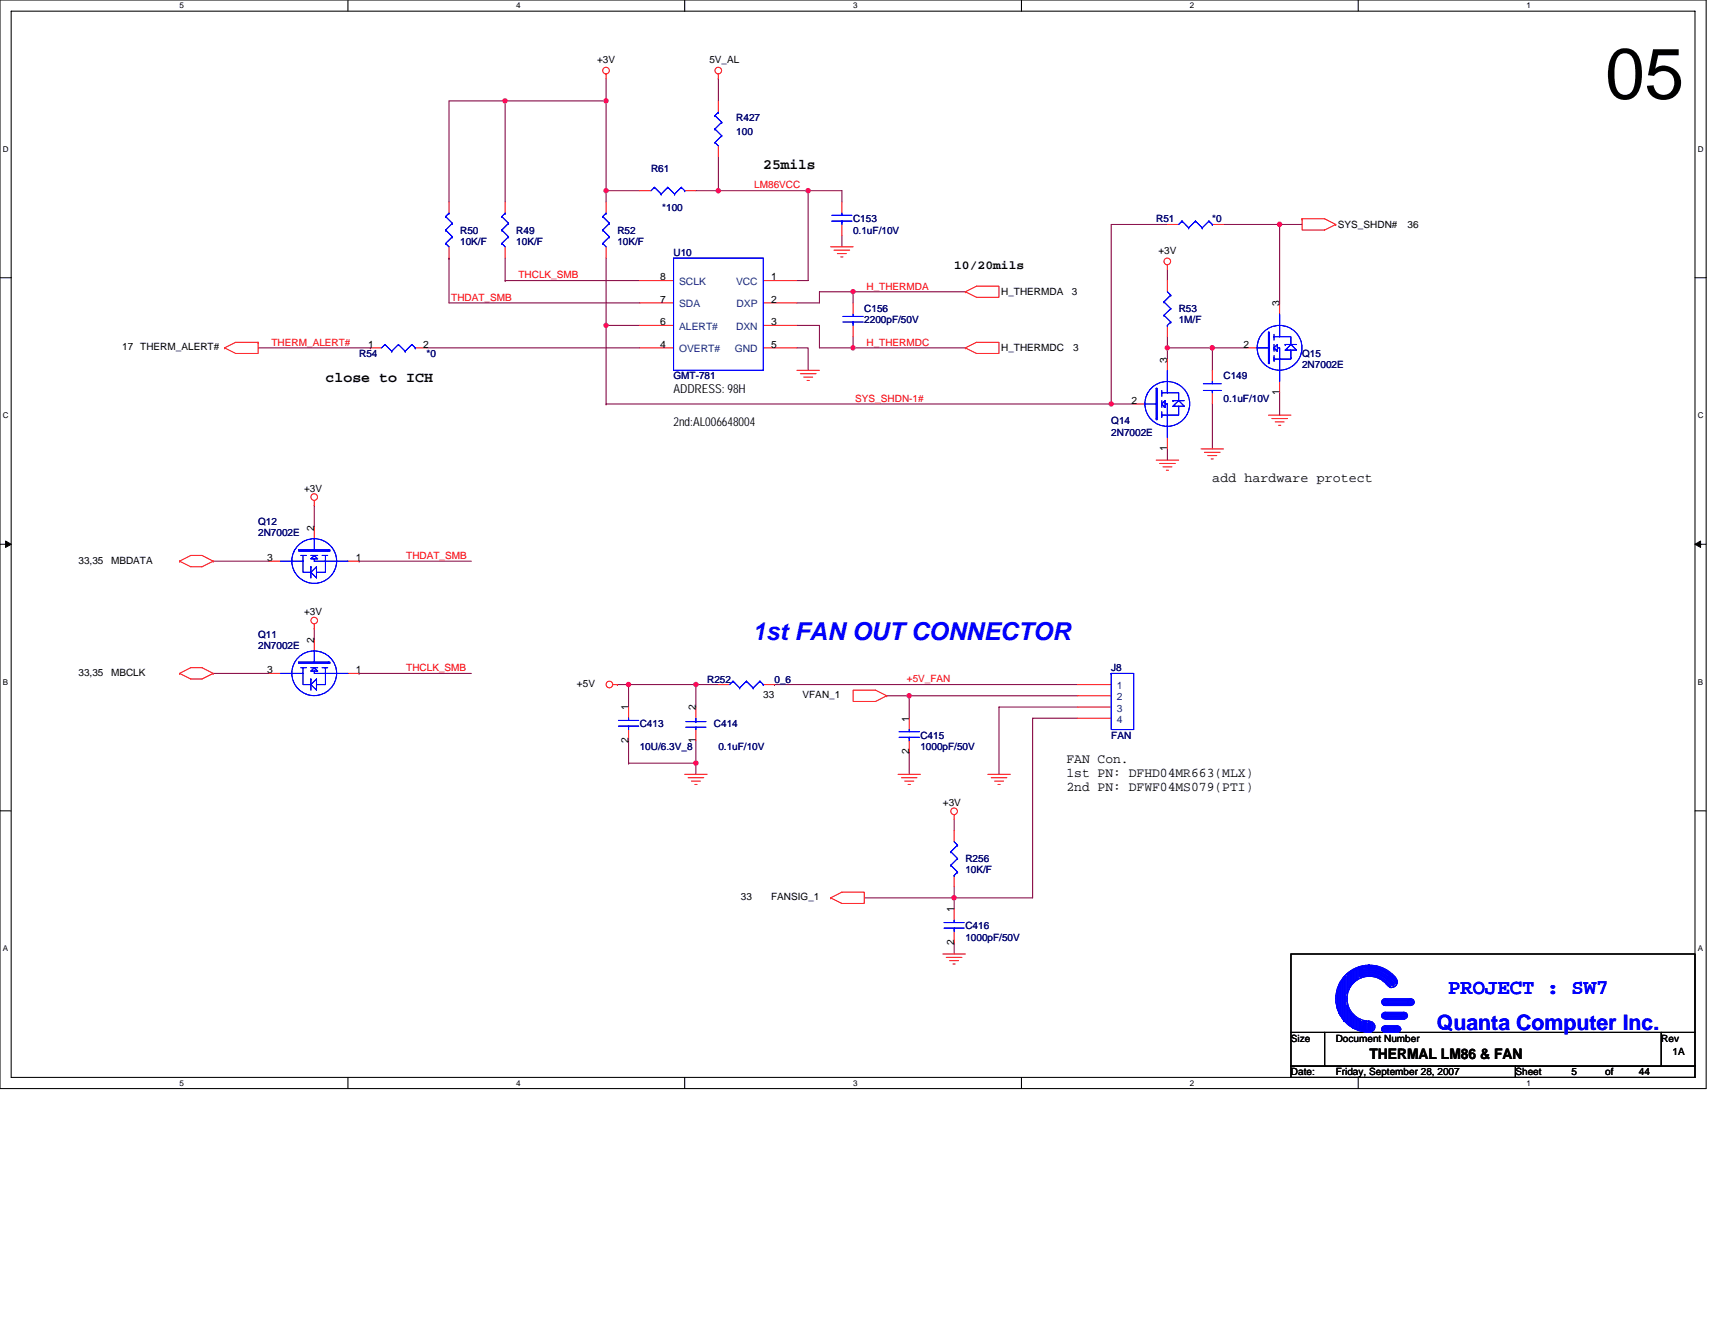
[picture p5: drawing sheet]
<svg xmlns="http://www.w3.org/2000/svg" width="279mm" height="216mm" viewBox="0 0 279 216" stroke-linecap="round" stroke-linejoin="round" font-family="sans-serif">
<path d="M0 0h278v177.4h-278zM1.8 1.8h274.3v173.8h-274.3z" fill="none" stroke="#000" stroke-width=".17"/>
<g fill="#fff">
<path d="M29.3 .2h.7v1.5h-.7z"/>
<path d="M29.3 175.7h.7v1.5h-.7z"/>
</g>
<path d="M56.7 0v1.8M56.7 175.6v1.8" fill="none" stroke="#000" stroke-width=".17"/>
<g fill="#fff">
<path d="M84.1 .2h.7v1.5h-.7z"/>
<path d="M84.1 175.7h.7v1.5h-.7z"/>
</g>
<path d="M111.5 0v1.8M111.5 175.6v1.8" fill="none" stroke="#000" stroke-width=".17"/>
<g fill="#fff">
<path d="M139 .2h.7v1.5h-.7z"/>
<path d="M139 175.7h.7v1.5h-.7z"/>
</g>
<path d="M166.4 0v1.8M166.4 175.6v1.8" fill="none" stroke="#000" stroke-width=".17"/>
<g fill="#fff">
<path d="M193.8 .2h.8v1.5h-.8z"/>
<path d="M193.8 175.7h.8v1.5h-.8z"/>
</g>
<path d="M221.3 0v1.8M221.3 175.6v1.8" fill="none" stroke="#000" stroke-width=".17"/>
<g fill="#fff">
<path d="M248.7 .2h.7v1.5h-.7z"/>
<path d="M248.7 175.7h.7v1.5h-.7z"/>
<path d="M.5 23.5h.9v1.5h-.9z"/>
<path d="M276.6 23.5h1v1.5h-1z"/>
<path d="M.5 67h.9v1.4h-.9z"/>
<path d="M276.6 67h1v1.4h-1z"/>
</g>
<path d="M0 45.3h1.8M276.1 45.3h1.9" fill="none" stroke="#000" stroke-width=".17"/>
<g fill="#fff">
<path d="M.5 110.4h.8v1.5h-.8z"/>
<path d="M276.6 110.4h.9v1.5h-.9z"/>
</g>
<path d="M0 88.7h1.8M276.1 88.7h1.9" fill="none" stroke="#000" stroke-width=".17"/>
<path d="M.9 88.2l.9 .5-.9 .5zM276.1 88.7l1-.5v1z" fill="#000" stroke="#000" stroke-width=".16"/>
<g fill="#fff">
<path d="M.5 153.8h.8v1.5h-.8z"/>
<path d="M276.6 153.8h.9v1.5h-.9z"/>
</g>
<path d="M0 132.1h1.8M276.1 132.1h1.9M210.3 155.4h65.8v12.8h-65.8zM210.3 168.2h5.5v5.5h-5.5zM210.3 173.7h36.6v1.9h-36.6zM215.8 168.2h54.9v5.5h-54.9zM246.9 173.7h29.2v1.9h-29.2zM270.7 168.2h5.4v5.5h-5.4z" fill="none" stroke="#000" stroke-width=".17"/>
<g fill="none" stroke="#800040" stroke-width=".17">
<path d="M82.3 16.4h.1M82.3 16.4h16.4M82.3 16.4h-9.1v16.5M82.3 16.4v16.5M98.7 16.4h.1M98.7 12.8v3.6M98.7 16.4v14.7M117 12.8h.1M117 12.8v3.6M98.7 31.1v1.8M98.7 31.1h.1M98.7 31.1h5.5"/>
<path d="M117 31.1h.1M117 25.6v5.5h-3.6M117 31.1h14.7M131.7 31.1h5.5v1.8M131.7 31.1v14.6h-1.9M131.7 31.1h.1M137.2 38.4v1.8M190.2 36.6h-9.2v29.2M199.3 36.6h9.2M208.5 36.6v12.8M208.5 36.6h.1M208.5 36.6h3.6"/>
<path d="M42.1 56.7h18.2M60.3 56.7h.1M69.5 56.7h34.7M73.2 42.1v7.3h31M73.2 42.1h.1M82.3 42.1v3.6M82.3 45.7h.1M82.3 45.7h21.9M98.7 53h.1M98.7 42.1v10.9h5.5M98.7 53v12.8M129.8 56.7h1.9v3.6"/>
<path d="M129.8 53h3.7v3.7h5.5M139 47.5h-5.5v1.9h-3.7M139 54.9v1.8M139 56.7h.1M139 47.5v1.9M139 47.5h.1M139 56.7h18.3M139 47.5h18.3M190.2 56.7h.1M190.2 43.9v1.8M190.2 54.9v1.8M190.2 56.7h7.3"/>
<path d="M190.2 56.7v1.8M197.5 56.7h.1M197.5 56.7h5.5M197.5 56.7v3.6M98.7 65.8h.1M98.7 65.8h86M181 65.8h.1M190.2 73.2v1.8M197.5 65.8v7.4M208.5 64v3.6M34.7 91.4h9.2M51.2 82.3v3.6"/>
<path d="M58.5 91.4h.1M58.5 91.4h18.3M34.7 109.7h9.2M51.2 102.4v1.8M58.5 109.7h.1M58.5 109.7h18.3M100.6 111.5h1.8v3.7M102.4 111.5h.1M102.4 111.5h11M113.4 111.5h3.6M113.4 111.5h.1M113.4 111.5v3.7"/>
<path d="M126.2 111.5h.1M126.2 111.5h49.4M144.5 113.4h3.6M148.1 113.4h.1M148.1 113.4v3.6M148.1 113.4h27.5M175.6 117h-7.4v29.3h-12.8M175.6 115.2h-12.8v11M102.4 120.7v3.7M102.4 124.4h.1M102.4 124.4h11M113.4 124.4v1.8"/>
<path d="M113.4 120.7v3.7M148.1 122.5v3.7M155.4 133.5v1.8M140.8 146.3h14.6M155.4 153.6v1.8M155.4 146.3h.1M155.4 144.5v1.8M155.4 146.3v1.8"/>
</g>
<g fill="#f0f" stroke="#f0f" stroke-width=".17">
<circle cx="82.3" cy="16.4" r=".36"/>
<circle cx="98.7" cy="53" r=".35"/>
<circle cx="131.7" cy="31.1" r=".36"/>
<circle cx="139" cy="56.7" r=".35"/>
<circle cx="139" cy="47.5" r=".35"/>
<circle cx="117" cy="31.1" r=".36"/>
<circle cx="181" cy="65.8" r=".35"/>
<circle cx="190.2" cy="56.7" r=".35"/>
<circle cx="197.5" cy="56.7" r=".35"/>
<circle cx="98.7" cy="16.4" r=".35"/>
<circle cx="208.5" cy="36.6" r=".36"/>
<circle cx="155.4" cy="146.3" r=".36"/>
<circle cx="113.4" cy="124.3" r=".36"/>
<circle cx="148.1" cy="113.4" r=".36"/>
<circle cx="113.4" cy="111.5" r=".36"/>
<circle cx="102.4" cy="111.5" r=".35"/>
<circle cx="98.7" cy="31.1" r=".36"/>
</g>
<g fill="none" stroke="#f00" stroke-width=".17">
<path d="M98.7 12.1v.7M117 12.1v.7M117 16.4v1.9M73.2 32.9v1.8M82.3 32.9v1.8M98.7 32.9v1.8M104.2 31.1h1.9M111.5 31.1h1.9M117 23.8v1.8M137.2 32.9v1.8M137.2 36.6v1.8M190.2 36.6h1.8"/>
<path d="M197.5 36.6h1.8M212.1 35.6h3.7l1.8 1M212.1 35.6v1.9h3.7l1.8-.9M212.1 35.6h.1M217.6 36.6h.1M36.6 56.7h.1M42.1 55.8h-3.7l-1.8 .9M42.1 55.8v1.8h-3.7l-1.8-.9M42.1 55.8h.1M60.3 56.7h1.9M67.6 56.7h1.9M73.2 40.2v1.9"/>
<path d="M82.3 40.2v1.9M98.7 40.2v1.9M104.2 56.7h5.5M104.2 45.7h5.5M104.2 49.4h5.5M104.2 53h5.5M124.4 56.7h5.4M124.4 45.7h5.4M124.4 49.4h5.4M124.4 53h5.4M135.3 40.2h3.7M135.9 40.8h2.5"/>
<path d="M136.4 41.3h1.5M137 41.9h.3M139 49.4v1.8M139 53v1.9M157.3 47.5l1.8-.9h3.7v1.9h-3.7zM157.3 47.5h.1M157.3 56.7l1.8-.9h3.7v1.8h-3.7zM157.3 56.7h.1M190.2 43.2v.7M190.2 45.7v1.8M190.2 53v1.9M190.2 58.5v1.8"/>
<path d="M203 56.7h1.8M208.5 49.4v1.8M129.8 60.3h3.7M130.4 60.9h2.5M130.9 61.4h1.5M131.5 62h.3M184.7 65.8h1.8M188.4 75h3.6M188.9 75.5h2.6M189.5 76.1h1.4M190 76.6h.4M190.2 71.3v1.9"/>
<path d="M195.7 73.2h3.6M196.2 73.7h2.6M196.8 74.2h1.4M197.3 74.8h.4M197.5 60.3v1.9M197.5 64v1.8M206.7 67.6h3.6M207.2 68.2h2.6M207.8 68.7h1.4M208.3 69.3h.4M208.5 62.2v1.8M29.3 91.4l1.8-.9h1.8l1.8 .9"/>
<path d="M29.3 91.4h.1M29.3 91.4l1.8 1h1.8l1.8-1M34.7 91.4h.1M43.9 91.4h1.8M51.2 82.3h.1M51.2 81.6v.7M51.2 85.9v1.9M56.7 91.4h1.8M29.3 109.7l1.8-.9h1.8l1.8 .9M29.3 109.7h.1M29.3 109.7l1.8 .9h1.8l1.8-.9M34.7 109.7h.1"/>
<path d="M43.9 109.7h1.8M51.2 102.4h.1M51.2 101.7v.7M51.2 104.2v1.9M56.7 109.7h1.8M99.8 111.5h.8M100.6 111.5h.1M102.4 115.2v1.8M102.4 118.9v1.8M113.4 115.2v1.8M113.4 118.9v1.8M117 111.5h1.9"/>
<path d="M124.4 111.5h1.8M139 112.5h3.6l1.9 .9-1.9 .9h-3.6zM144.5 113.4h.1M148.1 117v1.9M175.6 111.5h5.4M175.6 113.4h5.4M175.6 115.2h5.4M175.6 117h5.4M111.5 126.2h3.7M112.1 126.7h2.6M112.6 127.3h1.5M113.2 127.8h.4"/>
<path d="M146.3 126.2h3.6M146.9 126.7h2.5M147.4 127.3h1.5M147.9 127.8h.4M148.1 120.7v1.8M155.4 132.8v.7M155.4 135.3v1.9M160.9 126.2h3.7M161.5 126.7h2.5M162 127.3h1.5M162.6 127.8h.3M135.3 146.3l1.9-.9h3.6v1.8h-3.6z"/>
<path d="M135.3 146.3h.1M153.6 155.4h3.7M154.2 156h2.5M154.7 156.5h1.5M155.3 157.1h.3M155.4 142.6v1.9M155.4 148.1v1.8M155.4 151.8v1.8"/>
<circle cx="98.7" cy="11.5" r=".54"/>
<circle cx="117" cy="11.5" r=".54"/>
<circle cx="190.2" cy="42.6" r=".54"/>
<circle cx="51.2" cy="81" r=".54"/>
<circle cx="51.2" cy="101.1" r=".54"/>
<circle cx="99.3" cy="111.5" r=".54"/>
<circle cx="155.4" cy="132.2" r=".54"/>
</g>
<g fill="none" stroke="#00f" stroke-width=".17">
<path d="M116.5 18.8h.1M116.5 18.8l1.1 1.1M117 18.3h.1M117 18.3l-.5 .5M117.6 19.9h.1M117.6 19.9l-1.1 1.1M72.6 39.7h.1M72.6 37.5h.1M72.6 35.3h.1M72.6 39.7l.6 .5M72.6 37.5l1.1 1.1M72.6 35.3l1.1 1.1"/>
<path d="M73.2 34.7h.1M73.2 34.7l-.6 .6M73.7 38.6h.1M73.7 36.4h.1M73.7 38.6l-1.1 1.1M73.7 36.4l-1.1 1.1M81.7 39.7h.1M81.7 37.5h.1M81.7 35.3h.1M81.7 39.7l.6 .5M81.7 37.5l1.1 1.1M81.7 35.3l1.1 1.1"/>
<path d="M82.3 34.7h.1M82.3 34.7l-.6 .6M82.8 38.6h.1M82.8 36.4h.1M82.8 38.6l-1.1 1.1M82.8 36.4l-1.1 1.1M98.2 39.7h.1M98.2 37.5h.1M98.2 35.3h.1M98.2 39.7l.5 .5M98.2 37.5l1.1 1.1M98.2 35.3l1.1 1.1"/>
<path d="M98.7 34.7h.1M98.7 34.7l-.5 .6M99.3 38.6h.1M99.3 36.4h.1M99.3 38.6l-1.1 1.1M99.3 36.4l-1.1 1.1M106.6 30.5h.1M106.6 30.5l-.5 .6M106.6 30.5l1.1 1.1M107.7 31.6h.1M108.8 30.5h.1M108.8 30.5l-1.1 1.1"/>
<path d="M108.8 30.5l1.1 1.1M109.9 31.6h.1M111 30.5h.1M111 30.5l-1.1 1.1M111 30.5l.5 .6M111.5 31.1h.1M116.5 23.2h.1M116.5 21h.1M116.5 23.2l.5 .6M116.5 21l1.1 1.1M117.6 22.1h.1M117.6 22.1l-1.1 1.1"/>
<path d="M135.5 36h3.3M135.5 35.1h3.3M137.2 34.7v.4M137.2 36h.1M137.2 36v.6M192.6 36h.1M192.6 36l-.6 .6M192.6 36l1.1 1.1M193.7 37.1h.1M194.8 36h.1M194.8 36l-1.1 1.1M194.8 36l1.1 1.1"/>
<path d="M195.9 37.1h.1M197 36h.1M197 36l-1.1 1.1M197 36l.5 .6M197.5 36.6h.1M62.7 56.1h.1M62.7 56.1l-.5 .6M62.7 56.1l1.1 1.1M63.8 57.2h.1M64.9 56.1h.1M64.9 56.1l-1.1 1.1M64.9 56.1l1.1 1.1"/>
<path d="M66 57.2h.1M67.1 56.1h.1M67.1 56.1l-1.1 1.1M67.1 56.1l.5 .6M67.6 56.7h.1M109.7 42.1h14.7v18.2h-14.7zM137.3 52.5h3.3M137.3 51.6h3.3M139 51.2v.4M139 52.5h.1M139 52.5v.5M189.6 49.2h.1"/>
<path d="M189.6 51.4h.1M189.6 49.2l1.1 1.1M189.6 51.4l1.1 1.1M190.2 53h.1M190.2 47.5l.5 .6M190.7 48.1h.1M190.7 50.3h.1M190.7 52.5h.1M190.7 48.1l-1.1 1.1M190.7 50.3l-1.1 1.1M190.7 52.5l-.5 .5M204.8 56.7h1.9"/>
<path d="M206.7 54.1h.1v5.1h-.1zM207.6 54.9h.9M207.6 56.7h.1M207.6 56.7l.5 .5v-.5M207.6 56.7l.5-.6v.6M207.6 56.1v.6M207.6 56.7v.5M207.6 58v.9M207.6 54.5v.4M207.6 54.9v.5M207.9 57h.1M208.1 56.7h.4v5.5"/>
<path d="M208.5 51.2v3.7M208.5 54.9h1.8v1.2M209.4 56.1h.1M209.4 56.1h.9M210.3 57v1.5h-2.7M210.3 56.1l.9 .9h-1.6M210.3 56.1l-.9 .9h.4M210.3 56.1h.9M186.5 65.8h1.9M188.4 63.3h.1v5.1h-.1zM189.3 64h.9M189.3 65.8h.1"/>
<path d="M189.3 65.8l.5 .6v-.6M189.3 65.8l.5-.5v.5M189.3 65.3v.5M189.3 65.8v.6M189.3 67.1v.9M189.3 63.6v.4M189.3 64v.6M189.6 66.2h.1M189.8 65.8h.4v5.5M190.2 60.3v3.7M190.2 64h1.8v1.3M191.1 65.3h.1"/>
<path d="M191.1 65.3h.9M192 66.2v1.4h-2.7M192 65.3l.9 .9h-1.6M192 65.3l-.9 .9h.4M192 65.3h.9M196 63.6h3M196 62.5h3M197.5 62.2v.3M197.5 63.6h.1M197.5 63.6v.4M45.7 91.4h3.7M48.6 89.6h5.2v.2h-5.2z"/>
<path d="M49 90.5h.4M49.4 90.5v.9M49.4 91.4v1.9h1.3M49.4 90.5h.5M50.7 90.5h.5M50.7 93.3v.9M50.7 92.4h.1M50.7 92.4v.9M51.2 91.1v.3h5.5M51.2 87.8v1.8M51.2 90.5h.1M51.2 90.5l-.5 .6h.5"/>
<path d="M51.2 90.5h.6M51.2 90.5l.4 .4M51.6 92.5v1.7l-.9-.9M51.6 92.7v-.3l-.9 .9M51.6 90.9l.2 .2h-.6M51.6 90.9h.1M52.5 90.5h.9M53 90.5v2.8h-1.4M45.7 109.7h3.7M48.6 107.9h5.2v.2h-5.2zM49 108.8h.4M49.4 108.8v.9"/>
<path d="M49.4 109.7v1.8h1.3M49.4 108.8h.5M50.7 108.8h.5M50.7 111.5v1M50.7 110.6h.1M50.7 110.6v.9M51.2 109.3v.4h5.5M51.2 106.1v1.8M51.2 108.8h.1M51.2 108.8l-.5 .5h.5M51.2 108.8h.6M51.2 108.8l.4 .4"/>
<path d="M51.6 110.8v1.7l-.9-1M51.6 111v-.4l-.9 .9M51.6 109.2l.2 .1h-.6M51.6 109.2h.1M52.5 108.8h.9M53 108.8v2.7h-1.4M100.8 118.3h3.3M100.8 117.4h3.3M102.4 117v.4M102.4 118.3h.1M102.4 118.3v.6M111.7 117.6h3.3"/>
<path d="M111.7 118.5h3.3M113.4 118.5v.4M113.4 117.6h.1M113.4 117v.6M119.4 111h.1M119.4 111l-.5 .5M119.4 111l1.1 1.1M120.5 112.1h.1M121.6 111h.1M121.6 111l-1.1 1.1M121.6 111l1.1 1.1M122.7 112.1h.1"/>
<path d="M123.8 111h.1M123.8 111l-1.1 1.1M123.8 111l.6 .5M124.4 111.5h.1M146.5 119.2h3.3M148.1 118.9v.3M181 109.7h3.7v9.2h-3.7zM181 109.7h.1M146.5 120.1h3.3M148.1 120.1h.1M148.1 120.1v.6M154.9 138.8h.1"/>
<path d="M154.9 138.8l1.1 1.1M155.4 137.2l.6 .5M156 137.7h.1M156 139.9h.1M156 137.7l-1.1 1.1M156 139.9l-1.1 1.1M153.8 151.2h3.3M153.8 150.3h3.3M154.9 141h.1M154.9 141l1.1 1.1M155.4 149.9v.4M155.4 151.2h.1"/>
<path d="M155.4 142.6h.1M155.4 151.2v.6M156 142.1h.1M156 142.1l-.6 .5M219.5 158.7v3.1l.1-.5v-2.6l.2-.2v2.4l.2-.2v-2.3l.2-.2v2.2l.2-.2v-2.2h.1v2l.2-.2v-1.8l.2-.2v1.8l.2-.1v-1.7l.2-.2v1.9M221.6 157.5v1.8l-.1-.2v-1.5zM221.6 158.8l1.4-.3a4.2 4.2 0 0 1 3.7 2.1M221.6 158.6l1.4-.2a4.4 4.4 0 0 1 4 2.4M221.6 158.4a4.6 4.6 0 0 1 5.6 2.4M221.6 158.2l1.4-.2a4.7 4.7 0 0 1 4.2 2.4M221.6 158l1.4-.2a4.9 4.9 0 0 1 4.4 2.6M221.7 159.2l1.3-.3a3.9 3.9 0 0 1 3.5 2.1"/>
<path d="M221.7 159a4 4 0 0 1 5 2M221.8 157.8a5.2 5.2 0 0 1 5.7 2.4M221.8 159.1v-1.5l1.2-.1a5.3 5.3 0 0 1 4.6 2.5M227.4 159.3a5.5 5.5 0 0 0-4.4-2h.1a5.5 5.5 0 0 0-5.5 5.4 5.5 5.5 0 0 0 5.5 5.5M217.8 161.5v2.5l.2 .6v-3.7l.2-.3v4.5l.2 .2v-5.1l.1-.4v5.9l.2 .2v-6.3l.2-.1v6.9M219.1 166.4v-7.1l.2-.2v7.5h.2v-2.7l.1 .3v2.6l.2 .2v-2.4l.2 .4v2.2l.2 .1v-2.2l.2 .2v2.2h.1v-2l.2 .2v2h.2v-1.8l.2 .2v1.6l.2 .2v-1.8l.2 .1v1.7h.1v-1.5M221.6 166.2v.2h.2v1.5h.2v-1.5h.2v1.7h-.4l.6-1.7v1.7l.1-.2v-1.5l.2 .4v1.3h.2v-1.5h.2v1.5h.2v-1.5h.2v1.5l.1-.2v-1.1M223.6 166.8h.1M223.6 166.8l.2 .2v.7M225.3 162.9h4.9v.2h-5.1v.2h5.3l-.2 .2h-4.9l.2 .2h4.7M225.3 165.1h3.9v.2h-3.9l-.2 .2h4.2l-.1 .2h-4.1l.4 .2h3.5M225.3 167.3h2.7v.2h-2.9v.2h3.1l-.2 .2h-2.9l.4 .2h2.5"/>
<path d="M225.7 167.2h2M225.7 168.2h2M225.7 166.1h3.1M225.7 165h3.1M225.7 163.9h4.2M225.7 162.8h4.2M225.9 160.4a3.6 3.6 0 0 0-2.9-1.3h.1a3.7 3.7 0 0 0-3.6 3.6 3.7 3.7 0 0 0 3.6 3.7"/>
<circle cx="208.5" cy="56.7" r="3.7"/>
<circle cx="190.2" cy="65.8" r="3.7"/>
<circle cx="51.2" cy="91.4" r="3.6"/>
<circle cx="51.2" cy="109.7" r="3.6"/>
<circle cx="226.7" cy="160" r=".9"/>
<circle cx="223.1" cy="167.3" r=".9"/>
<circle cx="225.6" cy="165.5" r=".54"/>
<circle cx="225.6" cy="163.3" r=".54"/>
<circle cx="225.7" cy="167.7" r=".54"/>
<circle cx="227.7" cy="167.7" r=".54"/>
<circle cx="228.8" cy="165.5" r=".54"/>
<circle cx="229.9" cy="163.3" r=".54"/>
</g>
<text font-size="11.7" x="261.5" y="16.1">05</text>
<text font-size="4" fill="#00f" x="122.5" y="104.3">1st FAN OUT CONNECTOR</text>
<g font-size="3.5" fill="#00f">
<text x="234.1" y="167.8">Quanta Computer Inc.</text>
<text x="235.9" y="162">PROJECT : SW7</text>
</g>
<g font-size="2.4">
<text x="124.4" y="27.6">25mils</text>
<text x="53" y="62.3">close to ICH</text>
<text x="223.1" y="172.6">THERMAL LM86 &amp; FAN</text>
</g>
<g font-size="2.2">
<text x="197.5" y="78.5">add hardware protect</text>
<text x="173.7" y="124.2">FAN Con.</text>
<text x="173.7" y="126.6">1st PN: DFHD04MR663(MLX)</text>
<text x="173.7" y="128.9">2nd PN: DFWF04MS079(PTI)</text>
</g>
<g font-size="2">
<text x="155.4" y="43.8">10/20mils</text>
<text x="109.7" y="64">ADDRESS: 98H</text>
<text x="109.7" y="69.5">2nd:AL006648004</text>
</g>
<g font-size="1.7">
<text x="107.5" y="45.7">8</text>
<text x="125.6" y="45.7">1</text>
<text x="107.5" y="49.3">7</text>
<text x="107.5" y="53">6</text>
<text x="125.6" y="49.3">2</text>
<text x="125.6" y="53">3</text>
<text x="208.4" y="49.9" transform="rotate(-90 208.4 49.9)">3</text>
<text x="60" y="56.7">1</text>
<text x="68.9" y="56.7">2</text>
<text x="107.5" y="56.7">4</text>
<text x="125.6" y="56.7">5</text>
<text x="190.2" y="59.1" transform="rotate(-90 190.2 59.1)">3</text>
<text x="202.6" y="56.7">2</text>
<text x="184.3" y="65.8">2</text>
<text x="208.4" y="64.4" transform="rotate(-90 208.4 64.4)">1</text>
<text x="190.2" y="73.5" transform="rotate(-90 190.2 73.5)">1</text>
<text x="51.2" y="86.5" transform="rotate(-90 51.2 86.5)">2</text>
<text x="43.5" y="91.4">3</text>
<text x="58" y="91.4">1</text>
<text x="51.2" y="104.8" transform="rotate(-90 51.2 104.8)">2</text>
<text x="43.5" y="109.7">3</text>
<text x="58" y="109.7">1</text>
<text x="102.4" y="115.8" transform="rotate(-90 102.4 115.8)">1</text>
<text x="113.3" y="115.8" transform="rotate(-90 113.3 115.8)">2</text>
<text x="148.1" y="117.6" transform="rotate(-90 148.1 117.6)">1</text>
<text x="102.4" y="121.1" transform="rotate(-90 102.4 121.1)">2</text>
<text x="113.3" y="121.1" transform="rotate(-90 113.3 121.1)">1</text>
<text x="148.1" y="122.9" transform="rotate(-90 148.1 122.9)">2</text>
<text x="155.4" y="148.7" transform="rotate(-90 155.4 148.7)">1</text>
<text x="155.4" y="154" transform="rotate(-90 155.4 154)">2</text>
</g>
<g font-size="1.7" fill="#004080">
<text x="110.6" y="46.5">SCLK</text>
<text x="119.9" y="46.5">VCC</text>
<text x="110.6" y="50.1">SDA</text>
<text x="110.6" y="53.8">ALERT#</text>
<text x="119.9" y="53.8">DXN</text>
<text x="120" y="50.1">DXP</text>
<text x="110.6" y="57.4">OVERT#</text>
<text x="119.7" y="57.4">GND</text>
<text x="181.9" y="112.3">1</text>
<text x="181.9" y="114.1">2</text>
<text x="181.9" y="116">3</text>
<text x="181.9" y="117.8">4</text>
</g>
<g font-size="1.6">
<text x="97.3" y="10.2">+3V</text>
<text x="115.6" y="10.2">5V_AL</text>
<text x="188.7" y="41.3">+3V</text>
<text x="218" y="37.1">SYS_SHDN#</text>
<text x="229.3" y="37.1">36</text>
<text x="163.1" y="48.1">H_THERMDA</text>
<text x="174.6" y="48.1">3</text>
<text x="19.9" y="57.1">17 THERM_ALERT#</text>
<text x="163.1" y="57.3">H_THERMDC</text>
<text x="174.8" y="57.3">3</text>
<text x="49.6" y="80.1">+3V</text>
<text x="12.8" y="91.8">33,35</text>
<text x="18.1" y="91.8">MBDATA</text>
<text x="49.6" y="100.2">+3V</text>
<text x="12.8" y="110.1">33,35</text>
<text x="18.1" y="110.1">MBCLK</text>
<text x="94" y="111.9">+5V</text>
<text x="124.4" y="113.8">33</text>
<text x="130.7" y="113.8">VFAN_1</text>
<text x="153.6" y="131.3">+3V</text>
<text x="120.7" y="146.7">33</text>
<text x="125.6" y="146.7">FANSIG_1</text>
<text x="210.3" y="169.7">Size</text>
<text x="217.6" y="169.7">Document Number</text>
<text x="270.7" y="169.7">Rev</text>
<text x="272.5" y="171.9">1A</text>
<text x="210.3" y="175.2">Date:</text>
<text x="217.6" y="175.2">Friday, September 28, 2007</text>
<text x="246.9" y="175.2">Sheet</text>
<text x="256" y="175.2">5</text>
<text x="261.5" y="175.2">of</text>
<text x="267" y="175.2">44</text>
</g>
<g font-size="1.6" fill="#000080">
<text x="120" y="19.8">R427</text>
<text x="120" y="21.9">100</text>
<text x="106.1" y="28">R61</text>
<text x="107.9" y="34.4">*100</text>
<text x="75" y="38.1">R50</text>
<text x="75" y="39.9">10K/F</text>
<text x="84.1" y="38.1">R49</text>
<text x="84.1" y="39.9">10K/F</text>
<text x="100.6" y="38.1">R52</text>
<text x="100.6" y="39.9">10K/F</text>
<text x="109.7" y="41.7">U10</text>
<text x="139" y="36.2">C153</text>
<text x="139" y="38.1">0.1uF/10V</text>
<text x="188.4" y="36.2">R51</text>
<text x="197.5" y="36.2">*0</text>
<text x="140.8" y="50.8">C156</text>
<text x="140.8" y="52.7">2200pF/50V</text>
<text x="192" y="50.8">R53</text>
<text x="192" y="52.7">1M/F</text>
<text x="58.5" y="58.2">R54</text>
<text x="69.5" y="58.2">*0</text>
<text x="212.1" y="58.2">Q15</text>
<text x="212.1" y="60">2N7002E</text>
<text x="109.7" y="61.8">GMT-781</text>
<text x="199.3" y="61.8">C149</text>
<text x="199.3" y="65.5">0.1uF/10V</text>
<text x="181" y="69.1">Q14</text>
<text x="181" y="71">2N7002E</text>
<text x="42.1" y="85.6">Q12</text>
<text x="42.1" y="87.4">2N7002E</text>
<text x="42.1" y="103.9">Q11</text>
<text x="42.1" y="105.7">2N7002E</text>
<text x="115.2" y="111.2">R252</text>
<text x="126.2" y="111.2">0_6</text>
<text x="181" y="109.4">J8</text>
<text x="104.2" y="118.5">C413</text>
<text x="116.3" y="118.5">C414</text>
<text x="104.2" y="122.2">10U/6.3V_8</text>
<text x="117" y="122.2">0.1uF/10V</text>
<text x="149.9" y="120.4">C415</text>
<text x="149.9" y="122.2">1000pF/50V</text>
<text x="181" y="120.4">FAN</text>
<text x="157.3" y="140.5">R256</text>
<text x="157.3" y="142.3">10K/F</text>
<text x="157.3" y="151.4">C416</text>
<text x="157.3" y="153.3">1000pF/50V</text>
</g>
<g font-size="1.6" fill="#f00">
<text x="122.9" y="30.7">LM86VCC</text>
<text x="84.5" y="45.4">THCLK_SMB</text>
<text x="141.2" y="47.2">H_THERMDA</text>
<text x="73.5" y="49">THDAT_SMB</text>
<text x="44.2" y="56.3">THERM_ALERT#</text>
<text x="141.2" y="56.3">H_THERMDC</text>
<text x="139.3" y="65.5">SYS_SHDN-1#</text>
<text x="66.2" y="91.1">THDAT_SMB</text>
<text x="66.2" y="109.4">THCLK_SMB</text>
<text x="147.7" y="111.2">+5V_FAN</text>
</g>
<g font-size="1.3">
<text x="29.3" y="1.4">5</text>
<text x="84.1" y="1.4">4</text>
<text x="139" y="1.4">3</text>
<text x="193.8" y="1.4">2</text>
<text x="248.7" y="1.4">1</text>
<text x=".5" y="24.7">D</text>
<text x="276.6" y="24.7">D</text>
<text x=".5" y="68.2">C</text>
<text x="276.6" y="68.2">C</text>
<text x=".5" y="111.6">B</text>
<text x="276.6" y="111.6">B</text>
<text x=".5" y="155">A</text>
<text x="276.6" y="155">A</text>
<text x="29.3" y="176.9">5</text>
<text x="84.1" y="176.9">4</text>
<text x="139" y="176.9">3</text>
<text x="193.8" y="176.9">2</text>
<text x="248.7" y="176.9">1</text>
</g>
</svg>
